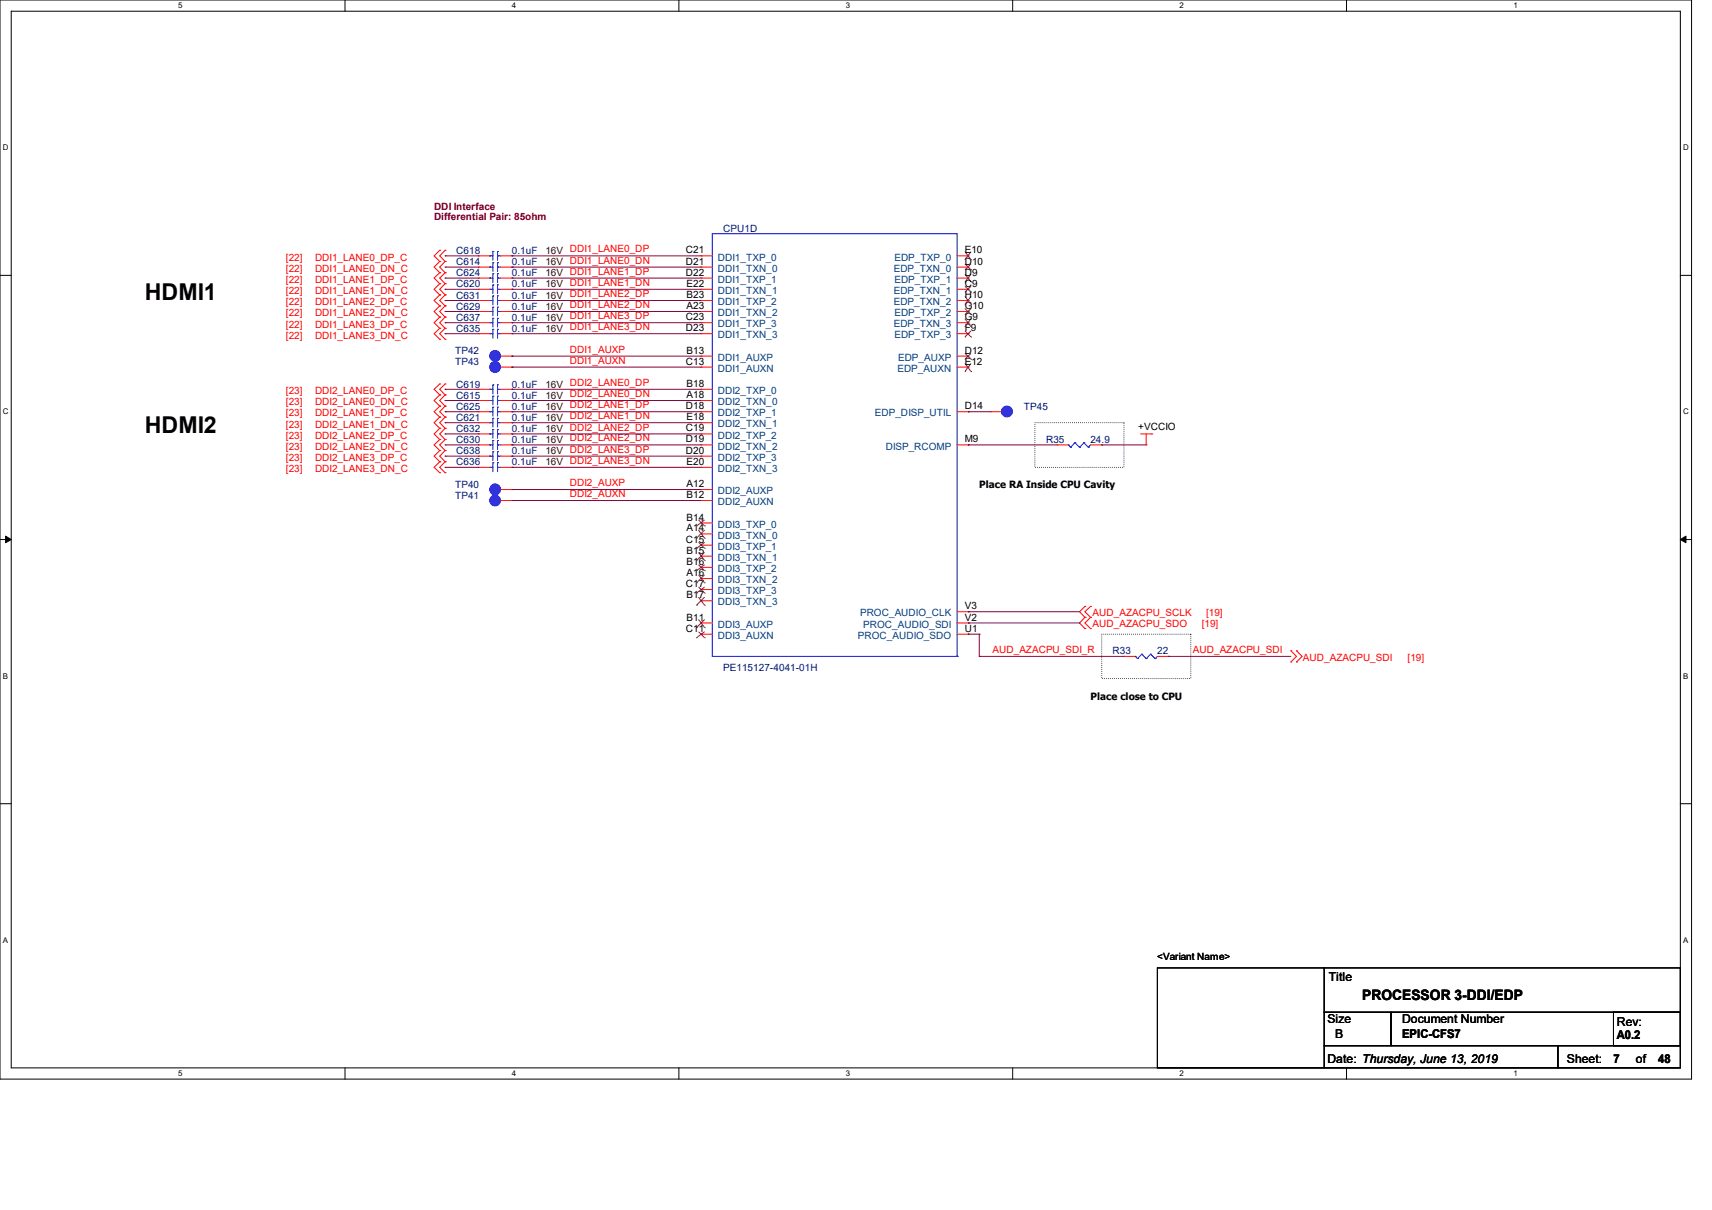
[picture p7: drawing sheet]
<svg xmlns="http://www.w3.org/2000/svg" width="297mm" height="210mm" viewBox="0 0 297 210" stroke-linecap="round" stroke-linejoin="round" font-family="sans-serif">
<path d="M0 0h293.5v187.3h-293.5zM1.9 1.9h289.6v183.4h-289.6z" fill="none" stroke="#000" stroke-width=".17"/>
<g fill="#fff">
<path d="M30.9 .2h.8v1.5h-.8z"/>
<path d="M30.9 185.5h.8v1.6h-.8z"/>
</g>
<path d="M59.9 0v1.9M59.9 185.3v2" fill="none" stroke="#000" stroke-width=".17"/>
<g fill="#fff">
<path d="M88.8 .2h.8v1.5h-.8z"/>
<path d="M88.8 185.5h.8v1.6h-.8z"/>
</g>
<path d="M117.8 0v1.9M117.8 185.3v2" fill="none" stroke="#000" stroke-width=".17"/>
<g fill="#fff">
<path d="M146.7 .2h.8v1.5h-.8z"/>
<path d="M146.7 185.5h.8v1.6h-.8z"/>
</g>
<path d="M175.7 0v1.9M175.7 185.3v2" fill="none" stroke="#000" stroke-width=".17"/>
<g fill="#fff">
<path d="M204.6 .2h.8v1.5h-.8z"/>
<path d="M204.6 185.5h.8v1.6h-.8z"/>
</g>
<path d="M233.6 0v1.9M233.6 185.3v2" fill="none" stroke="#000" stroke-width=".17"/>
<g fill="#fff">
<path d="M262.6 .2h.7v1.5h-.7z"/>
<path d="M262.6 185.5h.7v1.6h-.7z"/>
<path d="M.5 24.8h1v1.6h-1z"/>
<path d="M292 24.8h1v1.6h-1z"/>
<path d="M.5 70.7h1v1.5h-1z"/>
<path d="M292 70.7h1v1.5h-1z"/>
</g>
<path d="M0 47.8h1.9M291.5 47.8h2" fill="none" stroke="#000" stroke-width=".17"/>
<g fill="#fff">
<path d="M.5 116.5h.9v1.6h-.9z"/>
<path d="M292 116.5h.9v1.6h-.9z"/>
</g>
<path d="M0 93.6h1.9M291.5 93.6h2" fill="none" stroke="#000" stroke-width=".17"/>
<path d="M1 93l.9 .6-.9 .6zM291.5 93.6l1-.6v1.2z" fill="#000" stroke="#000" stroke-width=".17"/>
<g fill="#fff">
<path d="M.5 162.4h.9v1.5h-.9z"/>
<path d="M292 162.4h.9v1.5h-.9z"/>
</g>
<path d="M0 139.5h1.9M291.5 139.5h2M200.8 168h28.9v17.3h-28.9zM229.7 175.7h11.6v5.8h-11.6zM229.7 168h61.8v7.7h-61.8zM241.3 175.7h50.2v5.8h-50.2zM279.9 175.7h11.6v5.8h-11.6zM229.7 181.5h40.6v3.8h-40.6zM270.3 181.5h21.2v3.8h-21.2z" fill="none" stroke="#000" stroke-width=".17"/>
<path d="M179.5 73.4h15.5v7.7h-15.5zM191.1 110.1h15.5v7.7h-15.5z" fill="none" stroke="#000" stroke-width=".17" stroke-dasharray="0 .3"/>
<g fill="none" stroke="#f00" stroke-width=".17">
<path d="M76.3 43.4h.1M76.3 45.4h.1M76.3 47.3h.1M76.3 49.2h.1M76.3 51.2h.1M76.3 53.1h.1M76.3 55h.1M76.3 57h.1M76.3 58.9h.1M76.3 43.4l-1 1 1 1M76.3 45.4l-1 1 1 .9M76.3 47.3l-1 1 1 .9"/>
<path d="M76.3 49.2l-1 1 1 1M76.3 51.2l-1 1 1 .9M76.3 53.1l-1 1 1 .9M76.3 55l-1 1 1 1M76.3 57l-1 .9 1 1M77.2 43.4h.1M77.2 45.4h.1M77.2 47.3h.1M77.2 49.2h.1M77.2 51.2h.1M77.2 53.1h.1M77.2 55h.1"/>
<path d="M77.2 57h.1M77.2 58.9h.1M77.2 43.4l-.9 1 .9 1M77.2 45.4l-.9 1 .9 .9M77.2 47.3l-.9 1 .9 .9M77.2 49.2l-.9 1 .9 1M77.2 51.2l-.9 1 .9 .9M77.2 53.1l-.9 1 .9 .9M77.2 55l-.9 1 .9 1M77.2 57l-.9 .9 .9 1M83 48.3h.1M83 44.4h.1"/>
<path d="M83 57.9h.1M83 46.4h.1M83 56h.1M83 54.1h.1M83 52.2h.1M83 50.2h.1M83 48.3h2M83 44.4h2M83 57.9h2M83 46.4h2M83 56h2M83 54.1h2"/>
<path d="M83 52.2h2M83 50.2h2M86.9 48.3h1.9M86.9 44.4h1.9M86.9 57.9h1.9M86.9 46.4h1.9M86.9 56h1.9M86.9 54.1h1.9M86.9 52.2h1.9M86.9 50.2h1.9M88.8 48.3h.1M88.8 44.4h.1"/>
<path d="M88.8 57.9h.1M88.8 46.4h.1M88.8 56h.1M88.8 54.1h.1M88.8 52.2h.1M88.8 50.2h.1M121.6 44.4h.1M121.6 56h.1M121.6 54.1h.1M121.6 52.2h.1M121.6 46.4h.1M121.6 48.3h.1"/>
<path d="M121.6 50.2h.1M121.6 57.9h.1M121.6 48.3h2M121.6 44.4h2M121.6 57.9h2M121.6 46.4h2M121.6 56h2M121.6 54.1h2M121.6 52.2h2M121.6 50.2h2M166 48.3h2M166 44.4h2"/>
<path d="M166 57.9h2M166 46.4h2M166 56h2M166 54.1h2M166 52.2h2M166 50.2h2M168 57.9h.1M168 56h.1M168 48.3h.1M168 46.4h.1M168 44.4h.1M168 54.1h.1"/>
<path d="M168 52.2h.1M168 50.2h.1M76.3 66.6h.1M76.3 68.5h.1M76.3 70.5h.1M76.3 72.4h.1M76.3 74.3h.1M76.3 76.3h.1M76.3 78.2h.1M76.3 66.6l-1 1 1 .9M76.3 68.5l-1 1 1 1M76.3 70.5l-1 1 1 .9"/>
<path d="M76.3 72.4l-1 1 1 .9M76.3 74.3l-1 1 1 1M76.3 76.3l-1 .9 1 1M76.3 78.2l-1 1 1 .9M77.2 66.6h.1M77.2 68.5h.1M77.2 70.5h.1M77.2 72.4h.1M77.2 74.3h.1M77.2 76.3h.1M77.2 78.2h.1M77.2 66.6l-.9 1 .9 .9"/>
<path d="M77.2 68.5l-.9 1 .9 1M77.2 70.5l-.9 1 .9 .9M77.2 72.4l-.9 1 .9 .9M77.2 74.3l-.9 1 .9 1M77.2 76.3l-.9 .9 .9 1M77.2 78.2l-.9 1 .9 .9M83 77.2h.1M83 79.2h.1M83 67.6h.1M83 69.5h.1M83 75.3h.1M83 71.5h.1"/>
<path d="M83 73.4h.1M83 75.3h2M83 77.2h2M83 79.2h2M83 67.6h2M83 69.5h2M83 71.5h2M83 73.4h2M86.9 75.3h1.9M86.9 77.2h1.9M86.9 79.2h1.9M86.9 67.6h1.9"/>
<path d="M86.9 69.5h1.9M86.9 63.7h1.9M86.9 71.5h1.9M86.9 73.4h1.9M86.9 61.8h1.9M88.8 77.2h.1M88.8 79.2h.1M88.8 67.6h.1M88.8 69.5h.1M88.8 75.3h.1M88.8 71.5h.1M88.8 73.4h.1"/>
<path d="M88.8 61.8h.1M88.8 63.7h.1M121.6 63.7h.1M121.6 67.6h.1M121.6 69.5h.1M121.6 71.5h.1M121.6 73.4h.1M121.6 75.3h.1M121.6 79.2h.1M121.6 77.2h.1M121.6 61.8h.1M121.6 75.3h2"/>
<path d="M121.6 77.2h2M121.6 79.2h2M121.6 67.6h2M121.6 69.5h2M121.6 63.7h2M121.6 71.5h2M121.6 73.4h2M121.6 61.8h2M166 77.2h2M166 63.7h2M166 71.5h2M166 61.8h2"/>
<path d="M168 71.5h.1M168 63.7h.1M168 61.8h.1M168 77.2h.1M171.8 71.5h.1M171.8 71.5h1.9M183.4 77.2h.1M183.4 77.2h1.9M189.2 77.2h1.9M191.1 77.2h.1M197.9 75.3h1.9M198.8 77.2h.1"/>
<path d="M198.8 75.3v1.9M199.8 75.3h.1M76.3 80.1h.1M76.3 82h.1M76.3 80.1l-1 1 1 .9M77.2 80.1h.1M77.2 82h.1M77.2 80.1l-.9 1 .9 .9M83 81.1h.1M83 81.1h2M86.9 81.1h1.9M86.9 85h1.9"/>
<path d="M86.9 86.9h1.9M88.8 81.1h.1M88.8 85h.1M88.8 86.9h.1M121.6 98.5h.1M121.6 96.5h.1M121.6 94.6h.1M121.6 92.7h.1M121.6 90.8h.1M121.6 85h.1M121.6 86.9h.1M121.6 81.1h.1"/>
<path d="M121.6 81.1h2M121.6 85h2M121.6 86.9h2M121.6 98.5h2M121.6 96.5h2M121.6 94.6h2M121.6 92.7h2M121.6 90.8h2M121.6 108.1h.1M121.6 110.1h.1M121.6 104.3h.1M121.6 102.3h.1"/>
<path d="M121.6 100.4h.1M121.6 108.1h2M121.6 110.1h2M121.6 104.3h2M121.6 102.3h2M121.6 100.4h2M166 108.1h2M166 110.1h2M166 106.2h2M168 106.2h.1M168 108.1h.1M168 110.1h.1"/>
<path d="M188.2 105.2h.1M188.2 107.1h.1M188.2 109.1h.1M188.2 105.2l-.9 1 .9 .9M188.2 107.1l-.9 1 .9 1M189.2 107.1h.1M189.2 105.2h.1M189.2 109.1h.1M189.2 105.2l-1 1 1 .9M189.2 107.1l-1 1 1 1M195 113.9h.1M195 113.9h1.9"/>
<path d="M200.8 113.9h1.9M202.7 113.9h.1M223.9 112.9h.1M223.9 114.9h.1M223.9 112.9l1 1-1 1M224.9 112.9h.1M224.9 114.9h.1M224.9 112.9l1 1-1 1"/>
</g>
<g fill="none" stroke="#00f" stroke-width=".17">
<path d="M85 48.3h.1M85 44.4h.1M85 57.9h.1M85 46.4h.1M85 56h.1M85 54.1h.1M85 52.2h.1M85 50.2h.1M85 48.3h.5M85 44.4h.5M85 57.9h.5M85 46.4h.5"/>
<path d="M85 56h.5M85 54.1h.5M85 52.2h.5M85 50.2h.5M85.5 47.5h.1M85.5 43.6h.1M85.5 57.1h.1M85.5 45.6h.1M85.5 55.2h.1M85.5 53.3h.1M85.5 51.4h.1M85.5 49.4h.1"/>
<path d="M85.5 43.6v1.6M85.5 45.6v1.5M85.5 47.5v1.6M85.5 49.4v1.6M85.5 51.4v1.5M85.5 53.3v1.5M85.5 55.2v1.6M85.5 57.1v1.6M86.3 47.5h.1M86.3 48.3h.1M86.3 43.6h.1M86.3 44.4h.1"/>
<path d="M86.3 57.1h.1M86.3 57.9h.1M86.3 45.6h.1M86.3 46.4h.1M86.3 55.2h.1M86.3 56h.1M86.3 53.3h.1M86.3 54.1h.1M86.3 51.4h.1M86.3 52.2h.1M86.3 49.4h.1M86.3 50.2h.1"/>
<path d="M86.3 43.6v1.6M86.3 45.6v1.5M86.3 47.5v1.6M86.3 49.4v1.6M86.3 51.4v1.5M86.3 53.3v1.5M86.3 55.2v1.6M86.3 57.1v1.6M86.3 48.3h.6M86.3 44.4h.6M86.3 57.9h.6M86.3 46.4h.6"/>
<path d="M86.3 56h.6M86.3 54.1h.6M86.3 52.2h.6M86.3 50.2h.6M123.6 40.6h.1M123.6 40.6v73.3M123.6 40.6h42.4v73.3M85 77.2h.1M85 79.2h.1M85 67.6h.1M85 69.5h.1M85 75.3h.1"/>
<path d="M85 71.5h.1M85 73.4h.1M85 77.2h.5M85 79.2h.5M85 67.6h.5M85 69.5h.5M85 75.3h.5M85 71.5h.5M85 73.4h.5M85.5 76.5h.1M85.5 78.4h.1M85.5 66.8h.1"/>
<path d="M85.5 68.7h.1M85.5 74.5h.1M85.5 70.7h.1M85.5 72.6h.1M85.5 66.8v1.6M85.5 68.7v1.6M85.5 70.7v1.5M85.5 72.6v1.5M85.5 74.5v1.6M85.5 76.5v1.5M85.5 78.4v1.5M86.3 76.5h.1"/>
<path d="M86.3 77.2h.1M86.3 78.4h.1M86.3 79.2h.1M86.3 66.8h.1M86.3 67.6h.1M86.3 68.7h.1M86.3 69.5h.1M86.3 74.5h.1M86.3 75.3h.1M86.3 70.7h.1M86.3 71.5h.1M86.3 72.6h.1"/>
<path d="M86.3 73.4h.1M86.3 66.8v1.6M86.3 68.7v1.6M86.3 70.7v1.5M86.3 72.6v1.5M86.3 74.5v1.6M86.3 76.5v1.5M86.3 78.4v1.5M86.3 77.2h.6M86.3 79.2h.6M86.3 67.6h.6M86.3 69.5h.6"/>
<path d="M86.3 75.3h.6M86.3 71.5h.6M86.3 73.4h.6M185.3 77.2h.1M185.3 77.2l.4 .4M185.7 77.6h.1M186.5 76.8h.1M186.5 76.8l-.8 .8M186.5 76.8l.8 .8M187.3 77.6h.1M188 76.8h.1M188 76.8l.8 .8"/>
<path d="M188 76.8l-.7 .8M188.8 77.6h.1M189.2 77.2l-.4 .4M85 81.1h.1M85 81.1h.5M85.5 80.3h.1M85.5 80.3v1.6M86.3 80.3h.1M86.3 81.1h.1M86.3 81.1h.6M86.3 80.3v1.6M123.6 113.9h.1"/>
<path d="M123.6 113.9h42.4M166 113.9h.1M196.9 113.9h.1M196.9 113.9l.4 .4M197.3 114.3h.1M198.1 113.5h.1M198.1 113.5l-.8 .8M198.1 113.5l.7 .8M198.8 114.3h.1M199.6 113.5h.1M199.6 113.5l.8 .8M199.6 113.5l-.8 .8"/>
<path d="M200.4 114.3h.1M200.8 113.9l-.4 .4"/>
</g>
<g fill="#00f" stroke="#00f" stroke-width=".17">
<circle cx="85.9" cy="84.9" r=".94"/>
<circle cx="85.9" cy="86.9" r=".93"/>
<circle cx="85.9" cy="61.8" r=".93"/>
<circle cx="85.9" cy="63.7" r=".94"/>
<circle cx="174.7" cy="71.4" r=".94"/>
</g>
<g fill="none" stroke="#804000" stroke-width=".17">
<path d="M167.4 58.5h.1M167.4 56.7h.1M167.4 49h.1M167.4 46.8h.1M167.4 45.1h.1M167.4 54.6h.1M167.4 52.8h.1M167.4 50.7h.1M167.4 57.4l1.1 1.1M167.4 55.3l1.1 1.4M167.4 47.5l1.1 1.5M167.4 45.8l1.1 1"/>
<path d="M167.4 43.7l1.1 1.4M167.4 53.5l1.1 1.1M167.4 51.4l1.1 1.4M167.4 49.7l1.1 1M168.5 58.5h.1M168.5 56.7h.1M168.5 49h.1M168.5 46.8h.1M168.5 45.1h.1M168.5 54.6h.1M168.5 52.8h.1M168.5 50.7h.1"/>
<path d="M168.5 57.4l-1.1 1.1M168.5 49.7l-1.1 1M168.5 45.8l-1.1 1M168.5 55.3l-1.1 1.4M168.5 47.5l-1.1 1.5M168.5 43.7l-1.1 1.4M168.5 53.5l-1.1 1.1M168.5 51.4l-1.1 1.4M167.4 64.5h.1M167.4 62.4h.1M167.4 63.1l1.1 1.4M167.4 61.3l1.1 1.1"/>
<path d="M168.5 64.5h.1M168.5 62.4h.1M168.5 61.3l-1.1 1.1M168.5 63.1l-1.1 1.4M120.8 99.1h.1M120.8 97.3h.1M120.8 95.2h.1M120.8 93.4h.1M120.8 91.3h.1M121.2 99.8l1 1.4M121.2 98l1 1.1M121.2 95.9l1 1.4"/>
<path d="M121.2 94.1l1 1.1M121.2 92l1 1.4M121.2 90.2l1 1.1M122.2 99.1h.1M122.2 97.3h.1M122.2 95.2h.1M122.2 93.4h.1M122.2 91.3h.1M122.2 99.8l-1.4 1.4M122.2 98l-1.4 1.1M122.2 95.9l-1.4 1.4M122.2 94.1l-1.4 1.1"/>
<path d="M122.2 92l-1.4 1.4M122.2 90.2l-1.4 1.1M120.8 108.9h.1M120.8 110.7h.1M120.8 105h.1M120.8 102.9h.1M120.8 101.2h.1M121.2 107.5l1 1.4M121.2 109.6l1 1.1M121.2 103.6l1 1.4M121.2 101.9l1 1M122.2 108.9h.1"/>
<path d="M122.2 110.7h.1M122.2 105h.1M122.2 102.9h.1M122.2 101.2h.1M122.2 107.5l-1.4 1.4M122.2 109.6l-1.4 1.1M122.2 103.6l-1.4 1.4M122.2 101.9l-1.4 1"/>
</g>
<g fill="none" stroke="#800040" stroke-width=".17">
<path d="M77.2 44.4h.1M77.2 46.4h.1M77.2 48.3h.1M77.2 50.2h.1M77.2 52.2h.1M77.2 54.1h.1M77.2 56h.1M77.2 57.9h.1M77.2 50.2h5.8M77.2 48.3h5.8M77.2 46.4h5.8M77.2 44.4h5.8"/>
<path d="M77.2 57.9h5.8M77.2 56h5.8M77.2 54.1h5.8M77.2 52.2h5.8M88.8 50.2h.1M88.8 48.3h.1M88.8 46.4h.1M88.8 44.4h.1M88.8 57.9h.1M88.8 56h.1M88.8 54.1h.1M88.8 52.2h.1"/>
<path d="M88.8 50.2h32.8M88.8 48.3h32.8M88.8 46.4h32.8M88.8 44.4h32.8M88.8 57.9h32.8M88.8 56h32.8M88.8 54.1h32.8M88.8 52.2h32.8M77.2 67.6h.1M77.2 69.5h.1M77.2 71.5h.1M77.2 73.4h.1"/>
<path d="M77.2 75.3h.1M77.2 77.2h.1M77.2 79.2h.1M77.2 77.2h5.8M77.2 71.5h5.8M77.2 73.4h5.8M77.2 69.5h5.8M77.2 67.6h5.8M77.2 79.2h5.8M77.2 75.3h5.8M88.8 61.8h.1M88.8 63.7h.1"/>
<path d="M88.8 73.4h.1M88.8 71.5h.1M88.8 69.5h.1M88.8 67.6h.1M88.8 79.2h.1M88.8 77.2h.1M88.8 75.3h.1M88.8 61.8h32.8M88.8 63.7h32.8M88.8 77.2h32.8M88.8 71.5h32.8M88.8 73.4h32.8"/>
<path d="M88.8 69.5h32.8M88.8 67.6h32.8M88.8 79.2h32.8M88.8 75.3h32.8M168 77.2h.1M168 71.5h.1M168 77.2h15.4M168 71.5h3.8M191.1 77.2h.1M191.1 77.2h7.7M77.2 81.1h.1M77.2 81.1h5.8"/>
<path d="M88.8 85h.1M88.8 86.9h.1M88.8 81.1h.1M88.8 85h32.8M88.8 86.9h32.8M88.8 81.1h32.8M168 106.2h.1M168 108.1h.1M168 110.1h.1M168 106.2h19.3M168 108.1h19.3M168 110.1h1.9"/>
<path d="M169.9 110.1h.1M169.9 113.9h.1M169.9 113.9h25.1M169.9 110.1v3.8M202.7 113.9h.1M202.7 113.9h21.2"/>
</g>
<g font-size="4">
<text x="25.1" y="52">HDMI1</text>
<text x="25.1" y="75.2">HDMI2</text>
</g>
<text font-size="2.5" x="236.3" y="173.6">PROCESSOR 3-DDI/EDP</text>
<g font-size="2.1">
<text x="230.5" y="170.3">Title</text>
<text x="230.3" y="177.6">Size</text>
<text x="243.3" y="177.6">Document Number</text>
<text x="280.5" y="178">Rev:</text>
<text x="230.3" y="184.4">Date: Thursday, June 13, 2019</text>
<text x="231.7" y="180.1">B</text>
<text x="243.2" y="180.2">EPIC-CFS7</text>
<text x="271.8" y="184.4">Sheet:</text>
<text x="279.9" y="184.4">7</text>
<text x="280.5" y="180.4">A0.2</text>
<text x="283.8" y="184.4">of</text>
<text x="287.7" y="184.4">48</text>
</g>
<g font-size="1.7" fill="#800000">
<text x="75.3" y="36.4">DDI Interface</text>
<text x="75.3" y="38.1">Differential Pair: 85ohm</text>
</g>
<g font-size="1.7" fill="#000080">
<text x="125.5" y="40.2">CPU1D</text>
<text x="79.2" y="48">C624</text>
<text x="79.2" y="44.1">C618</text>
<text x="79.2" y="46">C614</text>
<text x="88.8" y="48">0.1uF</text>
<text x="88.8" y="44.1">0.1uF</text>
<text x="88.8" y="46">0.1uF</text>
<text x="79.2" y="53.8">C629</text>
<text x="79.2" y="51.8">C631</text>
<text x="79.2" y="49.9">C620</text>
<text x="88.8" y="53.8">0.1uF</text>
<text x="88.8" y="51.8">0.1uF</text>
<text x="88.8" y="49.9">0.1uF</text>
<text x="79.2" y="57.6">C635</text>
<text x="79.2" y="55.7">C637</text>
<text x="88.8" y="57.6">0.1uF</text>
<text x="88.8" y="55.7">0.1uF</text>
<text x="78.9" y="61.5">TP42</text>
<text x="78.9" y="63.4">TP43</text>
<text x="79.2" y="67.3">C619</text>
<text x="79.2" y="69.2">C615</text>
<text x="79.2" y="71.1">C625</text>
<text x="88.8" y="67.3">0.1uF</text>
<text x="88.8" y="69.2">0.1uF</text>
<text x="88.8" y="71.1">0.1uF</text>
<text x="177.6" y="71.1">TP45</text>
<text x="79.2" y="76.9">C630</text>
<text x="79.2" y="75">C632</text>
<text x="79.2" y="73.1">C621</text>
<text x="88.8" y="76.9">0.1uF</text>
<text x="88.8" y="75">0.1uF</text>
<text x="88.8" y="73.1">0.1uF</text>
<text x="181.5" y="76.9">R35</text>
<text x="189.2" y="76.9">24.9</text>
<text x="79.2" y="80.8">C636</text>
<text x="79.2" y="78.8">C638</text>
<text x="88.8" y="80.8">0.1uF</text>
<text x="88.8" y="78.8">0.1uF</text>
<text x="78.9" y="84.6">TP40</text>
<text x="78.9" y="86.6">TP41</text>
<text x="193" y="113.6">R33</text>
<text x="200.8" y="113.6">22</text>
<text x="125.5" y="116.5">PE115127-4041-01H</text>
</g>
<g font-size="1.7" fill="#f00">
<text x="49.6" y="45.3">[22]</text>
<text x="49.6" y="47.2">[22]</text>
<text x="54.6" y="45.3">DDI1_LANE0_DP_C</text>
<text x="54.6" y="47.2">DDI1_LANE0_DN_C</text>
<text x="49.6" y="49.1">[22]</text>
<text x="49.6" y="51.1">[22]</text>
<text x="49.6" y="53">[22]</text>
<text x="54.6" y="49.1">DDI1_LANE1_DP_C</text>
<text x="54.6" y="51.1">DDI1_LANE1_DN_C</text>
<text x="54.6" y="53">DDI1_LANE2_DP_C</text>
<text x="49.6" y="54.9">[22]</text>
<text x="49.6" y="56.9">[22]</text>
<text x="49.6" y="58.8">[22]</text>
<text x="54.6" y="54.9">DDI1_LANE2_DN_C</text>
<text x="54.6" y="56.9">DDI1_LANE3_DP_C</text>
<text x="54.6" y="58.8">DDI1_LANE3_DN_C</text>
<text x="98.8" y="61.2">DDI1_AUXP</text>
<text x="98.8" y="63.1">DDI1_AUXN</text>
<text x="49.6" y="68.4">[23]</text>
<text x="49.6" y="70.4">[23]</text>
<text x="54.6" y="68.4">DDI2_LANE0_DP_C</text>
<text x="54.6" y="70.4">DDI2_LANE0_DN_C</text>
<text x="49.6" y="72.3">[23]</text>
<text x="49.6" y="74.2">[23]</text>
<text x="49.6" y="76.2">[23]</text>
<text x="54.6" y="72.3">DDI2_LANE1_DP_C</text>
<text x="54.6" y="74.2">DDI2_LANE1_DN_C</text>
<text x="54.6" y="76.2">DDI2_LANE2_DP_C</text>
<text x="49.6" y="78.1">[23]</text>
<text x="49.6" y="80">[23]</text>
<text x="49.6" y="81.9">[23]</text>
<text x="54.6" y="78.1">DDI2_LANE2_DN_C</text>
<text x="54.6" y="80">DDI2_LANE3_DP_C</text>
<text x="54.6" y="81.9">DDI2_LANE3_DN_C</text>
<text x="98.8" y="84.4">DDI2_AUXP</text>
<text x="98.8" y="86.3">DDI2_AUXN</text>
<text x="189.6" y="106.8">AUD_AZACPU_SCLK</text>
<text x="209.2" y="106.8">[19]</text>
<text x="172.2" y="113.3">AUD_AZACPU_SDI_R</text>
<text x="189.6" y="108.8">AUD_AZACPU_SDO</text>
<text x="206.9" y="113.3">AUD_AZACPU_SDI</text>
<text x="208.5" y="108.8">[19]</text>
<text x="226" y="114.8">AUD_AZACPU_SDI</text>
<text x="244.2" y="114.8">[19]</text>
</g>
<g font-size="1.7" fill="#400000">
<text x="94.6" y="48">16V DDI1_LANE1_DP</text>
<text x="94.6" y="44.1">16V DDI1_LANE0_DP</text>
<text x="94.6" y="46">16V DDI1_LANE0_DN</text>
<text x="94.6" y="53.8">16V DDI1_LANE2_DN</text>
<text x="94.6" y="51.8">16V DDI1_LANE2_DP</text>
<text x="94.6" y="49.9">16V DDI1_LANE1_DN</text>
<text x="94.6" y="57.6">16V DDI1_LANE3_DN</text>
<text x="94.6" y="55.7">16V DDI1_LANE3_DP</text>
<text x="94.6" y="67.3">16V DDI2_LANE0_DP</text>
<text x="94.6" y="69.2">16V DDI2_LANE0_DN</text>
<text x="94.6" y="71.1">16V DDI2_LANE1_DP</text>
<text x="94.6" y="76.9">16V DDI2_LANE2_DN</text>
<text x="94.6" y="75">16V DDI2_LANE2_DP</text>
<text x="94.6" y="73.1">16V DDI2_LANE1_DN</text>
<text x="94.6" y="80.8">16V DDI2_LANE3_DN</text>
<text x="94.6" y="78.8">16V DDI2_LANE3_DP</text>
</g>
<g font-size="1.7">
<text x="119" y="44">C21</text>
<text x="119" y="45.9">D21</text>
<text x="119" y="47.8">D22</text>
<text x="167.4" y="47.8">D9</text>
<text x="167.4" y="45.9">D10</text>
<text x="167.4" y="44">E10</text>
<text x="119.1" y="53.6">A23</text>
<text x="119.1" y="51.7">B23</text>
<text x="119.1" y="49.8">E22</text>
<text x="167.4" y="53.6">G10</text>
<text x="167.4" y="51.7">H10</text>
<text x="167.4" y="49.8">C9</text>
<text x="119" y="55.6">C23</text>
<text x="119" y="57.5">D23</text>
<text x="167.4" y="57.5">F9</text>
<text x="167.4" y="55.6">G9</text>
<text x="119" y="63.3">C13</text>
<text x="119.1" y="61.4">B13</text>
<text x="167.4" y="63.3">E12</text>
<text x="167.4" y="61.4">D12</text>
<text x="119" y="71">D18</text>
<text x="119.1" y="67.1">B18</text>
<text x="119.1" y="69.1">A18</text>
<text x="167.4" y="71">D14</text>
<text x="119" y="74.9">C19</text>
<text x="119" y="76.8">D19</text>
<text x="119.1" y="72.9">E18</text>
<text x="167.4" y="76.8">M9</text>
<text x="197.5" y="74.6">+VCCIO</text>
<text x="119" y="78.7">D20</text>
<text x="119.1" y="80.7">E20</text>
<text x="119.1" y="84.5">A12</text>
<text x="119.1" y="86.4">B12</text>
<text x="169.9" y="84.8">Place RA Inside CPU Cavity</text>
<text x="119" y="94.2">C15</text>
<text x="119.1" y="92.2">A14</text>
<text x="119.1" y="90.3">B14</text>
<text x="119" y="101.9">C17</text>
<text x="119.1" y="100">A16</text>
<text x="119.1" y="98">B16</text>
<text x="119.1" y="96.1">B15</text>
<text x="119.1" y="107.7">B11</text>
<text x="119.1" y="103.8">B17</text>
<text x="167.4" y="105.7">V3</text>
<text x="167.4" y="107.7">V2</text>
<text x="119" y="109.6">C11</text>
<text x="167.4" y="109.6">U1</text>
<text x="189.2" y="121.5">Place close to CPU</text>
<text x="200.8" y="166.7">&lt;Variant Name&gt;</text>
</g>
<g font-size="1.7" fill="#004080">
<text x="124.5" y="45.2">DDI1_TXP_0</text>
<text x="124.5" y="47.2">DDI1_TXN_0</text>
<text x="155.1" y="47.2">EDP_TXN_0</text>
<text x="155.2" y="45.2">EDP_TXP_0</text>
<text x="124.5" y="53">DDI1_TXP_2</text>
<text x="124.5" y="49.1">DDI1_TXP_1</text>
<text x="124.5" y="51">DDI1_TXN_1</text>
<text x="155.1" y="53">EDP_TXN_2</text>
<text x="155.1" y="51">EDP_TXN_1</text>
<text x="155.2" y="49.1">EDP_TXP_1</text>
<text x="124.5" y="56.8">DDI1_TXP_3</text>
<text x="124.5" y="54.9">DDI1_TXN_2</text>
<text x="124.5" y="58.7">DDI1_TXN_3</text>
<text x="155.1" y="56.8">EDP_TXN_3</text>
<text x="155.2" y="58.7">EDP_TXP_3</text>
<text x="155.2" y="54.9">EDP_TXP_2</text>
<text x="124.5" y="64.5">DDI1_AUXN</text>
<text x="124.5" y="62.6">DDI1_AUXP</text>
<text x="155.7" y="64.5">EDP_AUXN</text>
<text x="155.8" y="62.6">EDP_AUXP</text>
<text x="124.5" y="68.4">DDI2_TXP_0</text>
<text x="124.5" y="70.3">DDI2_TXN_0</text>
<text x="124.5" y="72.3">DDI2_TXP_1</text>
<text x="124.5" y="74.2">DDI2_TXN_1</text>
<text x="124.5" y="76.1">DDI2_TXP_2</text>
<text x="151.8" y="72.3">EDP_DISP_UTIL</text>
<text x="124.5" y="81.9">DDI2_TXN_3</text>
<text x="124.5" y="80">DDI2_TXP_3</text>
<text x="124.5" y="78">DDI2_TXN_2</text>
<text x="153.7" y="78">DISP_RCOMP</text>
<text x="124.5" y="85.8">DDI2_AUXP</text>
<text x="124.5" y="87.7">DDI2_AUXN</text>
<text x="124.5" y="95.4">DDI3_TXP_1</text>
<text x="124.5" y="93.5">DDI3_TXN_0</text>
<text x="124.5" y="91.6">DDI3_TXP_0</text>
<text x="124.5" y="101.2">DDI3_TXN_2</text>
<text x="124.5" y="99.3">DDI3_TXP_2</text>
<text x="124.5" y="97.3">DDI3_TXN_1</text>
<text x="124.5" y="105.1">DDI3_TXN_3</text>
<text x="124.5" y="103.1">DDI3_TXP_3</text>
<text x="149.2" y="107">PROC_AUDIO_CLK</text>
<text x="124.5" y="108.9">DDI3_AUXP</text>
<text x="124.5" y="110.9">DDI3_AUXN</text>
<text x="148.8" y="110.9">PROC_AUDIO_SDO</text>
<text x="149.8" y="108.9">PROC_AUDIO_SDI</text>
</g>
<g font-size="1.4">
<text x="30.9" y="1.4">5</text>
<text x="88.8" y="1.4">4</text>
<text x="146.7" y="1.4">3</text>
<text x="204.6" y="1.4">2</text>
<text x="262.6" y="1.4">1</text>
<text x=".5" y="26.1">D</text>
<text x="292" y="26.1">D</text>
<text x=".5" y="71.9">C</text>
<text x="292" y="71.9">C</text>
<text x=".5" y="117.8">B</text>
<text x="292" y="117.8">B</text>
<text x=".5" y="163.6">A</text>
<text x="292" y="163.6">A</text>
<text x="30.9" y="186.8">5</text>
<text x="88.8" y="186.8">4</text>
<text x="146.7" y="186.8">3</text>
<text x="204.6" y="186.8">2</text>
<text x="262.6" y="186.8">1</text>
</g>
</svg>
